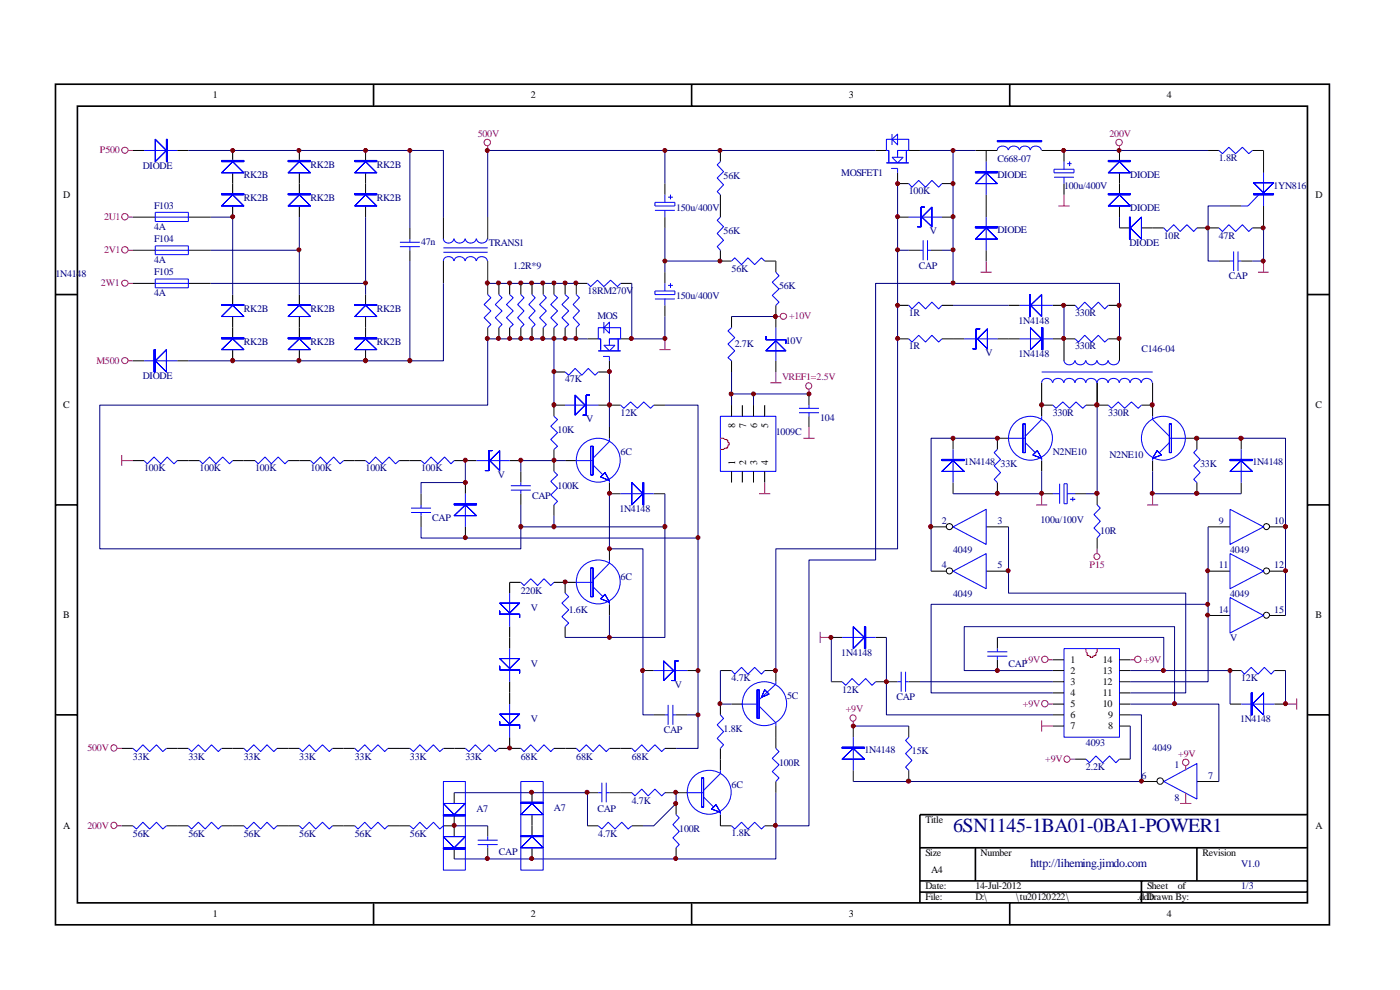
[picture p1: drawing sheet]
<svg xmlns="http://www.w3.org/2000/svg" width="297mm" height="210mm" viewBox="0 0 297 210" stroke-linecap="round" stroke-linejoin="round" font-family="sans-serif">
<g fill="none" stroke="#000" stroke-width=".35">
<path d="M11.8 17.9h270.2v178.3h-270.2zM79.2 17.9v4.6M146.7 17.9v4.6M214.2 17.9v4.6M16.4 22.5h261v169h-261zM11.8 62.5h4.6M277.5 62.5h4.6M11.8 107.1h4.6M277.5 107.1h4.6M11.8 151.6h4.6M277.5 151.6h4.6M195.2 179.8h82.3"/>
<path d="M206.9 179.8v7.1M253.9 179.8v7.1M277.5 172.8h-82.3v18.8M79.2 191.6v4.7M146.7 191.6v4.7M195.2 186.9h82.3M195.2 189.2h82.3M214.2 191.6v4.7M242.1 186.9v4.7"/>
</g>
<g fill="none" stroke="#000" stroke-width=".21">
<path d="M28.2 31.9h2.4M37.6 31.9h2.4M49.4 31.9v2.4M49.4 36.7v4.6M63.5 31.9v2.4M63.5 36.7v4.6M77.6 31.9v2.4M77.6 36.7v4.6M141.1 38.9v2.4M152.8 31.9v2.4M185.8 31.9h2.2M190.4 36.7v2.2h2.4"/>
<path d="M192.8 31.9h2.4M199.8 38.9h2.4M206.9 31.9h4.7M209.2 31.9v2.4M221 31.9h4.7v2.4M225.7 38.9v2.4M237.5 31.9v2.4M237.5 36.7v4.6M256.3 31.9h2.3M265.7 31.9h2.4v4.8M28.2 46.1h4.7M28.2 53.1h4.7"/>
<path d="M40 46.1h4.7M40 53.1h4.7M49.4 43.7v2.4M63.5 43.7v2.4M77.6 43.7v2.4M87 48.3v2.4M87 53.1v2.3M94.1 46.1v4.6M94.1 55.4v4.7M103.5 46.1v4.6M103.5 55.4v7.1M141.1 46.1v2.2"/>
<path d="M141.1 57.7v2.4M152.8 41.3v4.8M152.8 53.1v2.3h2.4M162.2 55.4h2.4v2.3M190.4 46.1h2.4M192.8 53.1h2.4M197.5 53.1h2.3M199.8 46.1h2.4M209.2 41.3v4.8M209.2 53.1v2.3M237.5 48.3h2.3M237.5 43.7v2.4"/>
<path d="M242.1 48.3h4.8M253.9 48.3h4.7M258.6 55.4h2.3M260.9 43.7h2.4M263.3 55.4h2.4M268.1 43.7v4.6h-2.4M28.2 60.1h4.7M28.2 76.5h2.4M37.6 76.5h2.4M40 60.1h4.7M49.4 62.5v2.3M49.4 67.1v4.8"/>
<path d="M49.4 74.2v2.3M63.5 62.5v2.3M63.5 67.1v4.8M63.5 74.2v2.3M77.6 62.5v2.3M77.6 67.1v4.8M77.6 74.2v2.3M103.5 69.5v2.4M105.8 60.1v2.4M105.8 69.5v2.4M108.1 60.1v2.4M108.1 69.5v2.4"/>
<path d="M110.5 60.1v2.4M110.5 69.5v2.4M112.9 60.1v2.4M112.9 69.5v2.4M115.2 60.1v2.4M115.2 69.5v2.4M117.5 60.1v2.4M117.5 69.5v2.4M117.5 78.9h2.4M119.9 60.1v2.4M119.9 69.5v2.4M122.3 69.5v2.4"/>
<path d="M124.6 60.1h-2.3v2.4M124.6 71.9h2.3M129.3 76.5v2.4h-2.4M131.7 60.1h2.3M131.7 71.9h2.3M141.1 64.8v2.3M155.2 67.1v2.4M155.2 76.5v2.4M164.6 64.8v4.7M164.6 76.5v2.4M190.4 71.9h2.4M190.4 64.8h2.4"/>
<path d="M199.8 71.9h4.8M199.8 64.8h2.4M211.6 71.9h4.7M214 64.8h2.3M223.4 71.9h4.7M223.4 64.8h4.7M225.7 71.9v4.6M235.1 71.9h2.4v4.6M235.1 64.8h2.4M28.2 97.7h2.4M37.6 97.7h4.7M49.4 97.7h4.7"/>
<path d="M61.1 97.7h4.8M72.9 97.7h4.7M84.7 97.7h4.6M96.4 97.7h4.7M108.1 97.7h2.4M110.5 100v2.4M117.5 95.3v4.7M119.9 85.9h-2.4v2.4M119.9 97.7h2.4M126.9 85.9h4.8M129.3 90.6v2.4M138.7 85.9h2.4"/>
<path d="M155.2 85.9v2.4M155.2 100v2.4M157.5 85.9v2.4M157.5 100v2.4M159.9 85.9v2.4M159.9 100v2.4M162.2 85.9v2.4M162.2 100v2.4M171.6 83.6v2.3M171.6 88.3v2.3M202.2 93v2.3M214 93h-2.4v2.3"/>
<path d="M221 85.9h2.4M221 81.2v7.1M221 97.7v2.3M230.4 85.9h4.7M232.7 81.2v4.7M242.1 85.9h2.4M244.5 81.2v7.1M244.5 97.7v2.3M251.5 93h2.4v2.3M263.3 93v2.3M89.3 104.7v2.4M89.3 109.4v2.4"/>
<path d="M98.7 102.4v2.3M98.7 111.8v2.3M110.5 104.7v2.4M117.5 107.1v2.3M129.3 102.4v2.3h2.4M129.3 116.4v2.4M138.7 104.7h2.4M197.5 111.8h3.2M202.2 102.4v2.3M209.2 111.8h4.8M211.6 102.4v2.3M221 104.7h2.4"/>
<path d="M228.1 104.7h2.3M232.7 104.7v2.4M232.7 114.1v2.3M253.9 102.4v2.3M256.3 111.8h4.6M263.3 102.4v2.3M269.4 111.8h3.3M108.1 132.9v4.7M110.5 123.5h-2.4v2.3M117.5 123.5h4.8M119.9 123.5v2.3M119.9 132.9v2.3"/>
<path d="M129.3 128.2v2.4M176.4 135.2h2.2M185.8 135.2h2.2M197.5 121.2h3.2M209.2 121.2h4.8M211.6 135.2v2.4M211.6 140v2.2M223.4 140h2.3M237.5 140h2.3M256.3 121.2h4.6M256.3 130.6h4.6M269.4 121.2h3.3"/>
<path d="M269.4 130.6h3.3M25.8 158.7h2.4M35.3 158.7h4.7M47 158.7h4.7M58.8 158.7h4.7M70.5 158.7h4.8M82.3 158.7h4.7M94.1 158.7h4.6M105.8 158.7h4.7M108.1 144.6v4.8M108.1 156.4v2.3M117.5 158.7h4.8"/>
<path d="M129.3 158.7h4.7M136.4 142.2h2.3M138.7 151.6h2.4M141.1 158.7h2.3M143.4 151.6h2.4M145.8 142.2h2.3M152.8 149.4v2.2M152.8 158.7v4.7M152.8 142.2h2.4M155.2 149.4h2.3M162.2 142.2h2.4v2.4M164.6 154v4.7"/>
<path d="M176.4 144.6h2.2M181 154v2.4M185.8 144.6h4.6M192.8 144.6h2.4M192.8 154v2.4M223.4 142.2h2.3M223.4 151.6h2.3M223.4 144.6h2.3M223.4 147h2.3M223.4 149.4h2.3M223.4 154h2.3M237.5 142.2h2.3"/>
<path d="M237.5 151.6h2.3M237.5 144.6h2.3M237.5 147h2.3M237.5 149.4h2.3M237.5 154h2.3M260.9 142.2h2.4M260.9 149.4h2.4M270.3 142.2h2.4M270.3 149.4h2.4M25.8 175.2h2.4M35.3 175.2h4.7M47 175.2h4.7"/>
<path d="M58.8 175.2h4.7M70.5 175.2h4.8M82.3 175.2h4.7M94.1 175.2h2.3M96.4 168.1v2.3M96.4 172.8v4.7M96.4 179.8v2.4M103.5 175.2v2.3M103.5 179.8v2.4M112.9 168.1v2.3M112.9 172.8v4.7M112.9 179.8v2.4"/>
<path d="M124.6 168.1h2.3M124.6 175.2h2.3M129.3 168.1h4.7M134 175.2h2.4M141.1 168.1h4.7M143.4 170.4v2.4M143.4 179.8v2.4M152.8 172.8v2.4h2.4M162.2 175.2h2.4M164.6 165.8v2.3M181 163.4v2.4M192.8 163.4v2.4"/>
<path d="M228.1 161h2.3M237.5 161h2.3M242.1 165.8h3.3M253.9 165.8h4.7"/>
<circle cx="201.4" cy="111.7" r=".66"/>
<circle cx="268.7" cy="111.7" r=".64"/>
<circle cx="201.4" cy="121.1" r=".66"/>
<circle cx="268.7" cy="130.5" r=".64"/>
<circle cx="268.7" cy="121.1" r=".64"/>
<circle cx="246.1" cy="165.7" r=".68"/>
</g>
<g fill="none" stroke="#00f" stroke-width=".21">
<path d="M30.6 31.9h7M152.8 34.3l-.7 .7 1.4 1.4-1.4 1.4 1.4 1.4-1.4 1.4 .7 .7M188 34.5h4.8M189.1 35.7h1.3v1M189.2 29.5l1.2-1.1v2.3zM189.2 33.4h2.4l-1.2 1.1zM189.2 28.4v2.3M190.4 33.4v-1.5h2.4v-2.4h-4.8v2.4h.6v2.6M192.3 31.9v2.6M192.8 38.9l.7 .8 1.4-1.4 1.4 1.4 1.4-1.4 1.4 1.4 .7-.8M209.2 34.3v7M211.6 31.8a1.19 1.19 0 0 1 1.1-.8 1.19 1.19 0 0 1 1.2 .8"/>
<path d="M214 31.8a1.19 1.19 0 0 1 1.1-.8 1.19 1.19 0 0 1 1.1 .8M216.3 31.8a1.14 1.14 0 0 1 1.1-.8 1.14 1.14 0 0 1 1.1 .8M218.6 31.8a1.19 1.19 0 0 1 1.2-.8 1.19 1.19 0 0 1 1.1 .8M223.6 35.9h4.2v.8h-4.2zM223.6 37.6h4.2M225.7 34.3v1.6M225.7 37.6v1.3M226.4 34.7h.9M226.9 34.3v.9M258.6 31.9l.7 .7 1.4-1.4 1.4 1.4 1.5-1.4 1.3 1.4 .8-.7M268.1 36.7v7M32.9 45h7.1v2h-7.1z"/>
<path d="M32.9 52.2h7.1v1.8h-7.1zM32.9 59.2h7.1v1.8h-7.1zM32.9 46.1h7.1M32.9 53.1h7.1M84.8 51.4h4.3M84.8 52.3h4.3M87 50.7v.7M87 52.3v.8M94.1 55.4a1.12 1.12 0 0 1 1.1-1 1.12 1.12 0 0 1 1.1 1M94.1 50.6a1.11 1.11 0 0 0 1.1 1 1.11 1.11 0 0 0 1.1-1M94.1 52.6h9.4M94.1 53.5h9.4"/>
<path d="M96.4 55.4a1.17 1.17 0 0 1 1.1-1 1.17 1.17 0 0 1 1.1 1M96.4 50.6a1.17 1.17 0 0 0 1.1 1 1.17 1.17 0 0 0 1.1-1M98.7 55.4a1.17 1.17 0 0 1 1.2-1 1.17 1.17 0 0 1 1.1 1M98.7 50.6a1.17 1.17 0 0 0 1.2 1 1.17 1.17 0 0 0 1.1-1M101.1 55.4a1.17 1.17 0 0 1 1.1-1 1.17 1.17 0 0 1 1.2 1M101.1 50.6a1.17 1.17 0 0 0 1.1 1 1.17 1.17 0 0 0 1.2-1M138.9 42.9h4.3v.8h-4.3zM138.9 44.6h4.3M141.1 41.3v1.6M141.1 44.6v1.5M141.7 41.8h1M142.2 41.3v.9"/>
<path d="M152.8 46.1l-.7 .6 1.4 1.4-1.4 1.4 1.4 1.5-1.4 1.3 .7 .8M155.2 55.4l.7-.7 1.4 1.4 1.4-1.4 1.4 1.4 1.4-1.4 .7 .7M164.6 57.7l.7 .8-1.5 1.4 1.5 1.4-1.5 1.4 1.5 1.4-.7 .7M192.8 46.1h7M195.2 53.1h.6M195.8 51v4.2M196.8 53.1h.7M196.8 51v4.2M209.2 46.1v7M246.9 48.3l.7 .8 1.4-1.4 1.4 1.4 1.4-1.4 1.4 1.4 .7-.8M258.6 48.3l.7 .8 1.4-1.4 1.4 1.4 1.5-1.4 1.3 1.4 .8-.8M260.9 55.4h.8"/>
<path d="M261.7 53.3v4.2M262.6 55.4h.7M262.6 53.3v4.2M267 41.3l-2.2 2.4h-1.5M30.6 76.5h7M32.9 60.1h7.1M103.5 62.5l.6 .7-1.4 1.4 1.4 1.4-1.4 1.4 1.4 1.4-.6 .7M105.8 62.5l.7 .7-1.4 1.4 1.4 1.4-1.4 1.4 1.4 1.4-.7 .7M108.1 62.5l.8 .7-1.5 1.4 1.5 1.4-1.5 1.4 1.5 1.4-.8 .7M110.5 62.5l.7 .7-1.4 1.4 1.4 1.4-1.4 1.4 1.4 1.4-.7 .7M112.9 62.5l.6 .7-1.3 1.4 1.3 1.4-1.3 1.4 1.3 1.4-.6 .7M115.2 62.5l.7 .7-1.4 1.4 1.4 1.4-1.4 1.4 1.4 1.4-.7 .7"/>
<path d="M117.5 62.5l.8 .7-1.5 1.4 1.5 1.4-1.5 1.4 1.5 1.4-.8 .7M119.9 62.5l.7 .7-1.4 1.4 1.4 1.4-1.4 1.4 1.4 1.4-.7 .7M119.9 78.9l.7 .7 1.4-1.5 1.4 1.5 1.4-1.5 1.4 1.5 .7-.7M122.3 62.5l.6 .7-1.3 1.4 1.3 1.4-1.3 1.4 1.3 1.4-.6 .7M124.6 60.1l.7 .7 1.4-1.4 1.4 1.4 1.4-1.4 1.5 1.4 .7-.7M126.9 74.4h4.8M127.9 75.6h1.4v.9M128.1 73.2h2.4l-1.2 1.2zM128.1 68.3v2.4M129.3 73.2v-1.3h2.4v-2.4h-4.8v2.4h.5v2.5M129.3 68.3v2.4l-1.2-1.2zM131.1 71.9v2.5"/>
<path d="M138.9 61.7h4.3v.8h-4.3zM138.9 63.4h4.3M141.1 60.1v1.6M141.1 63.4v1.4M141.7 60.5h1M142.2 60.1v.9M155.2 69.5l-.8 .7 1.5 1.4-1.5 1.4 1.5 1.4-1.5 1.5 .8 .6M164.6 69.5v7M192.8 71.9l.7 .7 1.4-1.5 1.4 1.5 1.4-1.5 1.4 1.5 .7-.7M192.8 64.8l.7 .7 1.4-1.4 1.4 1.4 1.4-1.4 1.4 1.4 .7-.7M204.6 71.9h7M216.3 71.9h7.1"/>
<path d="M216.3 64.8h7.1M221 78.9h23.5M225.7 76.5a1.17 1.17 0 0 0 1.2 .9 1.17 1.17 0 0 0 1.1-.9M228.1 76.5a1.11 1.11 0 0 0 1.1 .9 1.11 1.11 0 0 0 1.1-.9M228.1 71.9l.7 .7 1.3-1.5 1.5 1.5 1.4-1.5 1.4 1.5 .7-.7M228.1 64.8l.7 .7 1.3-1.4 1.5 1.4 1.4-1.4 1.4 1.4 .7-.7M230.4 76.5a1.17 1.17 0 0 0 1.1 .9 1.17 1.17 0 0 0 1.2-.9M232.7 76.5a1.17 1.17 0 0 0 1.2 .9 1.17 1.17 0 0 0 1.1-.9M235.1 76.5a1.17 1.17 0 0 0 1.2 .9 1.17 1.17 0 0 0 1.1-.9M30.6 97.7l.6 .7 1.5-1.5 1.4 1.5 1.4-1.5 1.4 1.5 .7-.7M42.3 97.7l.7 .7 1.4-1.5 1.4 1.5 1.4-1.5 1.5 1.5 .7-.7M54.1 97.7l.7 .7 1.4-1.5 1.4 1.5 1.4-1.5 1.5 1.5 .6-.7"/>
<path d="M65.9 97.7l.6 .7 1.5-1.5 1.3 1.5 1.5-1.5 1.3 1.5 .8-.7M77.6 97.7l.7 .7 1.4-1.5 1.4 1.5 1.4-1.5 1.4 1.5 .8-.7M89.3 97.7l.8 .7 1.3-1.5 1.5 1.5 1.4-1.5 1.4 1.5 .7-.7M101.1 97.7h7M117.5 100l.8 .8-1.5 1.3 1.5 1.4-1.5 1.5 1.5 1.3-.8 .8M117.5 88.3l.8 .7-1.5 1.4 1.5 1.4-1.5 1.4 1.5 1.5-.8 .6M119.9 85.9h7M122.3 97.7h3.5M125.8 98.6l2.1 2.2M129.3 93v.6l-3.5 3.6M131.7 85.9l.6 .7 1.5-1.3 1.4 1.3 1.4-1.3 1.4 1.3 .7-.7M152.8 88.3h11.8v11.7h-11.8z"/>
<path d="M169.5 86.6h4.2M169.5 87.5h4.2M171.6 85.9v.7M171.6 87.5v.8M202.2 95.3v7.1M211.6 95.3l-.7 .7 1.4 1.5-1.4 1.3 1.4 1.4-1.4 1.5 .7 .7M214 93h3.5M217.5 93.9l2.1 2.1M221 81.2a1.17 1.17 0 0 1 1.1-.9 1.17 1.17 0 0 1 1.2 .9M221 88.3v.7l-3.5 3.5M221 97.2v.5M223.4 81.2a1.17 1.17 0 0 1 1.1-.9 1.17 1.17 0 0 1 1.1 .9"/>
<path d="M223.4 85.9l.6 .7 1.5-1.3 1.4 1.3 1.4-1.3 1.4 1.3 .7-.7M225.7 81.2a1.17 1.17 0 0 1 1.2-.9 1.17 1.17 0 0 1 1.1 .9M228.1 81.2a1.12 1.12 0 0 1 1.1-.9 1.12 1.12 0 0 1 1.1 .9M230.4 81.2a1.17 1.17 0 0 1 1.1-.9 1.17 1.17 0 0 1 1.2 .9M232.7 81.2a1.17 1.17 0 0 1 1.2-.9 1.17 1.17 0 0 1 1.1 .9M235.1 81.2a1.17 1.17 0 0 1 1.2-.9 1.17 1.17 0 0 1 1.1 .9M235.1 85.9l.7 .7 1.4-1.3 1.4 1.3 1.4-1.3 1.5 1.3 .6-.7M237.5 81.2a1.12 1.12 0 0 1 1.1-.9 1.12 1.12 0 0 1 1.1 .9M239.8 81.2a1.17 1.17 0 0 1 1.1-.9 1.17 1.17 0 0 1 1.2 .9M242.1 81.2a1.17 1.17 0 0 1 1.2-.9 1.17 1.17 0 0 1 1.1 .9M244.5 88.3v.7l3.6 3.5M244.5 97.2v.5"/>
<path d="M248.1 93h3.4M248.1 93.9l-2.1 2.1M253.9 95.3l-.7 .7 1.4 1.5-1.4 1.3 1.4 1.4-1.4 1.5 .7 .7M263.3 95.3v7.1M87.2 107.8h4.2M87.2 108.7h4.2M89.3 107.1v.7M89.3 108.7v.7M98.7 104.7v7.1M108.4 103h4.2M108.4 104h4.2M110.5 102.4v.6"/>
<path d="M110.5 104v.7M129.3 118.8v.7l-3.5 3.5M129.3 101.9v.5M131.7 104.7h7M202.2 111.8l7-3.8v7.5zM223.4 104.7h1.4M224.8 102.6v4.2M225.7 102.6h.7v4.2h-.7zM226.4 104.7h1.7M227.1 105.9h1M227.6 105.4v.9M232.7 107.1l.7 .7-1.3 1.3 1.3 1.5-1.3 1.4 1.3 1.4-.7 .7"/>
<path d="M260.9 108l7.2 3.8-7.2 3.7zM260.9 117.4l7.2 3.8-7.2 3.7zM108.1 125.8v7.1M108.1 137.6v7M110.5 123.5l.7 .7 1.4-1.4 1.4 1.4 1.4-1.4 1.4 1.4 .7-.7M119.9 125.8l.7 .8-1.4 1.3 1.4 1.5-1.4 1.4 1.4 1.4-.7 .7M122.3 123.5h3.5M125.8 124.5l2.1 2.1M129.3 127.8v.4M178.6 135.2h7.2M202.2 121.2l7-3.8v7.5zM209.5 139.2h4.2"/>
<path d="M209.5 138.3h4.2M211.6 137.6v.7M211.6 139.2v.8M225.7 137.6h11.8v18.8h-11.8zM260.9 126.7l7.2 3.9-7.2 3.7zM28.2 158.7l.8 .7 1.3-1.4 1.4 1.4 1.5-1.4 1.3 1.4 .8-.7M40 158.7l.6 .7 1.5-1.4 1.4 1.4 1.4-1.4 1.4 1.4 .7-.7M51.7 158.7l.7 .7 1.4-1.4 1.5 1.4 1.3-1.4 1.5 1.4 .7-.7M63.5 158.7l.7 .7 1.4-1.4 1.4 1.4 1.4-1.4 1.4 1.4 .7-.7M75.3 158.7l.6 .7 1.5-1.4 1.3 1.4 1.5-1.4 1.4 1.4 .7-.7M87 158.7l.7 .7 1.4-1.4 1.4 1.4 1.4-1.4 1.4 1.4 .8-.7M98.7 158.7l.8 .7 1.3-1.4 1.5 1.4 1.4-1.4 1.4 1.4 .7-.7"/>
<path d="M108.1 149.4v7M110.5 158.7l.7 .7 1.4-1.4 1.4 1.4 1.4-1.4 1.4 1.4 .7-.7M122.3 158.7l.6 .7 1.5-1.4 1.4 1.4 1.4-1.4 1.4 1.4 .7-.7M134 158.7l.7 .7 1.4-1.4 1.4 1.4 1.4-1.4 1.5 1.4 .7-.7M138.7 142.2h7.1M141.1 151.6h.6M141.7 149.5v4.3M142.7 151.6h.7M142.7 149.5v4.3M152.8 151.6l.7 .8-1.4 1.4 1.4 1.4-1.4 1.4 1.4 1.4-.7 .7M155.2 142.2l.7 .8 1.4-1.4 1.4 1.4 1.4-1.4 1.4 1.4 .7-.8M157.3 149.4h3.3"/>
<path d="M161 149.8l3.6 3.5v.7M164.6 144.6v.5l-3.6 3.3M164.6 158.7l.7 .7-1.5 1.5 1.5 1.3-1.5 1.5 1.5 1.3-.7 .8M178.6 144.6l.8 .8 1.4-1.5 1.4 1.5 1.4-1.5 1.4 1.5 .8-.8M181 156.4v7M190.4 144.6h.8M191.2 142.5v4.2M192.1 144.6h.7M192.1 142.5v4.2M192.8 156.4l-.7 .7 1.4 1.4-1.4 1.4 1.4 1.4-1.4 1.4 .7 .7M263.3 142.2l.7 .8 1.4-1.4 1.5 1.4 1.3-1.4 1.5 1.4 .6-.8M263.3 149.4h7"/>
<path d="M28.2 175.2l.8 .7 1.3-1.5 1.4 1.5 1.5-1.5 1.3 1.5 .8-.7M40 175.2l.6 .7 1.5-1.5 1.4 1.5 1.4-1.5 1.4 1.5 .7-.7M51.7 175.2l.7 .7 1.4-1.5 1.5 1.5 1.3-1.5 1.5 1.5 .7-.7M63.5 175.2l.7 .7 1.4-1.5 1.4 1.5 1.4-1.5 1.4 1.5 .7-.7M75.3 175.2l.6 .7 1.5-1.5 1.3 1.5 1.5-1.5 1.4 1.5 .7-.7M87 175.2l.7 .7 1.4-1.5 1.4 1.5 1.4-1.5 1.4 1.5 .8-.7M94.1 165.8h4.6v18.8h-4.6zM101.3 178.2h4.3M101.3 179.2h4.3M103.5 177.5v.7M103.5 179.2v.6M110.5 165.8h4.7v18.8h-4.7z"/>
<path d="M126.9 175.2l.8 .7 1.3-1.5 1.5 1.5 1.4-1.5 1.4 1.5 .7-.7M126.9 168.1h.8M127.7 166v4.2M128.6 168.1h.7M128.6 166v4.2M134 168.1l.7 .7 1.4-1.4 1.4 1.4 1.4-1.4 1.5 1.4 .7-.7M143.4 172.8l.7 .7-1.4 1.4 1.4 1.5-1.4 1.3 1.4 1.5-.7 .6M145.8 168.1h3.5M149.3 169.1l2.1 2.1M152.8 163.4v.7l-3.5 3.5M152.8 172.3v.5M155.2 175.2l.7 .7 1.4-1.5 1.4 1.5 1.4-1.5 1.4 1.5 .7-.7"/>
<path d="M230.4 161l.7 .8 1.4-1.4 1.4 1.4 1.5-1.4 1.3 1.4 .8-.8M246.9 165.8l7-3.8v7.5z"/>
<circle cx="126.9" cy="97.6" r="4.7"/>
<circle cx="218.6" cy="93" r="4.7"/>
<circle cx="246.8" cy="93" r="4.7"/>
<circle cx="126.9" cy="123.4" r="4.7"/>
<circle cx="162.2" cy="149.3" r="4.7"/>
<circle cx="150.4" cy="168.1" r="4.7"/>
</g>
<path d="M47 34v.3h4.7v-.3zM47 34v.3h4.7v-.3z" fill="#00f" stroke="#00f" stroke-width=".21"/>
<g fill="#00f" stroke="#00f" stroke-width=".21">
<path d="M47 36.7l2.4-2.4 2.3 2.4zM47 36.7l2.4-2.4 2.3 2.4z" fill-rule="evenodd"/>
<path d="M47 41.1v.2h4.7v-.2zM47 41.1v.2h4.7v-.2z" fill-rule="evenodd"/>
<path d="M47 43.7l2.4-2.4 2.3 2.4zM47 43.7l2.4-2.4 2.3 2.4z" fill-rule="evenodd"/>
<path d="M47 64.6v.2h4.7v-.2zM47 64.6v.2h4.7v-.2z" fill-rule="evenodd"/>
<path d="M47 67.1l2.4-2.3 2.3 2.3zM47 67.1l2.4-2.3 2.3 2.3z" fill-rule="evenodd"/>
<path d="M47 71.6v.3h4.7v-.3zM47 71.6v.3h4.7v-.3z" fill-rule="evenodd"/>
<path d="M47 74.2l2.4-2.3 2.3 2.3zM47 74.2l2.4-2.3 2.3 2.3z" fill-rule="evenodd"/>
<path d="M61.1 34v.3h4.8v-.3zM61.1 34v.3h4.8v-.3z" fill-rule="evenodd"/>
<path d="M61.1 36.7l2.4-2.4 2.4 2.4zM61.1 36.7l2.4-2.4 2.4 2.4z" fill-rule="evenodd"/>
<path d="M61.1 41.1v.2h4.8v-.2zM61.1 41.1v.2h4.8v-.2z" fill-rule="evenodd"/>
<path d="M61.1 43.7l2.4-2.4 2.4 2.4zM61.1 43.7l2.4-2.4 2.4 2.4z" fill-rule="evenodd"/>
<path d="M61.1 64.6v.2h4.8v-.2zM61.1 64.6v.2h4.8v-.2z" fill-rule="evenodd"/>
<path d="M61.1 67.1l2.4-2.3 2.4 2.3zM61.1 67.1l2.4-2.3 2.4 2.3z" fill-rule="evenodd"/>
<path d="M61.1 71.6v.3h4.8v-.3zM61.1 71.6v.3h4.8v-.3z" fill-rule="evenodd"/>
<path d="M61.1 74.2l2.4-2.3 2.4 2.3zM61.1 74.2l2.4-2.3 2.4 2.3z" fill-rule="evenodd"/>
<path d="M75.3 34v.3h4.6v-.3zM75.3 34v.3h4.6v-.3z" fill-rule="evenodd"/>
<path d="M77.6 34.3l2.3 2.4h-4.6zM77.6 34.3l2.3 2.4h-4.6z" fill-rule="evenodd"/>
<path d="M75.3 41.1v.2h4.6v-.2zM75.3 41.1v.2h4.6v-.2z" fill-rule="evenodd"/>
<path d="M77.6 41.3l2.3 2.4h-4.6zM77.6 41.3l2.3 2.4h-4.6z" fill-rule="evenodd"/>
<path d="M75.3 64.6v.2h4.6v-.2zM75.3 64.6v.2h4.6v-.2z" fill-rule="evenodd"/>
<path d="M77.6 64.8l2.3 2.3h-4.6zM77.6 64.8l2.3 2.3h-4.6z" fill-rule="evenodd"/>
<path d="M75.3 71.6v.3h4.6v-.3zM75.3 71.6v.3h4.6v-.3z" fill-rule="evenodd"/>
<path d="M75.3 74.2l2.3-2.3 2.3 2.3zM75.3 74.2l2.3-2.3 2.3 2.3z" fill-rule="evenodd"/>
<path d="M162.5 71.4v.7h4.2v.7v-.7h-4.2zM162.5 71.4v.7h4.2v.7v-.7h-4.2z" fill-rule="evenodd"/>
<path d="M162.5 74.4l2.1-2.1 2.1 2.1zM162.5 74.4l2.1-2.1 2.1 2.1z" fill-rule="evenodd"/>
<path d="M211.6 29.8h9.4v.3h-9.4zM211.6 29.8h9.4v.3h-9.4z" fill-rule="evenodd"/>
<path d="M265.9 41.1h4.3v.2h-4.3zM265.9 41.1h4.3v.2h-4.3z" fill-rule="evenodd"/>
<path d="M265.9 38.8h4.3l-2.1 2.1zM265.9 38.8h4.3l-2.1 2.1z" fill-rule="evenodd"/>
<path d="M239.6 46.1v4.6h.2v-4.6zM239.6 46.1v4.6h.2v-4.6z" fill-rule="evenodd"/>
<path d="M239.8 48.3l2.3-2.2v4.6zM239.8 48.3l2.3-2.2v4.6z" fill-rule="evenodd"/>
<path d="M235.1 34v.3h4.7v-.3zM235.1 34v.3h4.7v-.3z" fill-rule="evenodd"/>
<path d="M235.1 36.7l2.4-2.4 2.3 2.4zM235.1 36.7l2.4-2.4 2.3 2.4z" fill-rule="evenodd"/>
<path d="M235.1 41.1v.2h4.7v-.2zM235.1 41.1v.2h4.7v-.2z" fill-rule="evenodd"/>
<path d="M235.1 43.7l2.4-2.4 2.3 2.4zM235.1 43.7l2.4-2.4 2.3 2.4z" fill-rule="evenodd"/>
<path d="M125.3 94.7v6.1h.5v-6.1zM125.3 94.7v6.1h.5v-6.1z" fill-rule="evenodd"/>
<path d="M128.4 100.2l-1 1 1.9 .7zM128.4 100.2l-1 1 1.9 .7z" fill-rule="evenodd"/>
<path d="M124.4 83.8v4.3h-.7h.7v-4.3h.7zM124.4 83.8v4.3h-.7h.7v-4.3h.7z" fill-rule="evenodd"/>
<path d="M122 83.8l2.1 2.1-2.1 2.2zM122 83.8l2.1 2.1-2.1 2.2z" fill-rule="evenodd"/>
<path d="M103.7 95.6h.7h-.7v4.2h-.7h.7zM103.7 95.6h.7h-.7v4.2h-.7h.7z" fill-rule="evenodd"/>
<path d="M103.9 97.7l2.1-2.1v4.2zM103.9 97.7l2.1-2.1v4.2z" fill-rule="evenodd"/>
<path d="M35.3 29.5v4.8h.2v-4.8zM35.3 29.5v4.8h.2v-4.8z" fill-rule="evenodd"/>
<path d="M32.9 29.5l2.4 2.4-2.4 2.4zM32.9 29.5l2.4 2.4-2.4 2.4z" fill-rule="evenodd"/>
<path d="M32.7 74.2v4.7h.2v-4.7zM32.7 74.2v4.7h.2v-4.7z" fill-rule="evenodd"/>
<path d="M32.9 76.5l2.4-2.3v4.7zM32.9 76.5l2.4-2.3v4.7z" fill-rule="evenodd"/>
<path d="M136.4 102.4v4.7h.2v-4.7zM136.4 102.4v4.7h.2v-4.7z" fill-rule="evenodd"/>
<path d="M134 102.4l2.4 2.3-2.4 2.4zM134 102.4l2.4 2.3-2.4 2.4z" fill-rule="evenodd"/>
<path d="M125.3 120.5v6.1h.5v-6.1zM125.3 120.5v6.1h.5v-6.1z" fill-rule="evenodd"/>
<path d="M127.4 127l1.9 .8-.9-1.7zM127.4 127l1.9 .8-.9-1.7z" fill-rule="evenodd"/>
<path d="M106 129.6v.7h4.2v.7v-.7h-4.2zM106 129.6v.7h4.2v.7v-.7h-4.2z" fill-rule="evenodd"/>
<path d="M106 127.9h4.2l-2.1 2.1zM106 127.9h4.2l-2.1 2.1z" fill-rule="evenodd"/>
<path d="M106 141.3v.8h4.2v.6v-.6h-4.2zM106 141.3v.8h4.2v.6v-.6h-4.2z" fill-rule="evenodd"/>
<path d="M106 139.7h4.2l-2.1 2.1zM106 139.7h4.2l-2.1 2.1z" fill-rule="evenodd"/>
<path d="M106 153.1v.7h4.2v.7v-.7h-4.2zM106 153.1v.7h4.2v.7v-.7h-4.2z" fill-rule="evenodd"/>
<path d="M106 151.5h4.2l-2.1 2.1zM106 151.5h4.2l-2.1 2.1z" fill-rule="evenodd"/>
<path d="M143.2 140.2v4.2h-.7h.7v-4.2h.6zM143.2 140.2v4.2h-.7h.7v-4.2h.6z" fill-rule="evenodd"/>
<path d="M140.8 140.2l2.1 2-2.1 2.2zM140.8 140.2l2.1 2-2.1 2.2z" fill-rule="evenodd"/>
<path d="M96.4 106.8v.3h4.7v-.3zM96.4 106.8v.3h4.7v-.3z" fill-rule="evenodd"/>
<path d="M96.4 109.4l2.3-2.3 2.4 2.3zM96.4 109.4l2.3-2.3 2.4 2.3z" fill-rule="evenodd"/>
<path d="M206.9 36.4v.3h4.7v-.3zM206.9 36.4v.3h4.7v-.3z" fill-rule="evenodd"/>
<path d="M209.2 36.7l2.4 2.2h-4.7zM209.2 36.7l2.4 2.2h-4.7z" fill-rule="evenodd"/>
<path d="M206.9 48.1v.2h4.7v-.2zM206.9 48.1v.2h4.7v-.2z" fill-rule="evenodd"/>
<path d="M209.2 48.3l2.4 2.4h-4.7zM209.2 48.3l2.4 2.4h-4.7z" fill-rule="evenodd"/>
<path d="M195.4 43.9h.7h-.7v4.2h-.8h.8zM195.4 43.9h.7h-.7v4.2h-.8h.8z" fill-rule="evenodd"/>
<path d="M197.7 43.9v4.2l-2.1-2zM197.7 43.9v4.2l-2.1-2z" fill-rule="evenodd"/>
<path d="M218.4 62.5v4.6h.2v-4.6zM218.4 62.5v4.6h.2v-4.6z" fill-rule="evenodd"/>
<path d="M218.6 64.8l2.4-2.3v4.6zM218.6 64.8l2.4-2.3v4.6z" fill-rule="evenodd"/>
<path d="M221 69.5v4.7h.2v-4.7zM221 69.5v4.7h.2v-4.7z" fill-rule="evenodd"/>
<path d="M218.6 69.5l2.4 2.4-2.4 2.3zM218.6 69.5l2.4 2.4-2.4 2.3z" fill-rule="evenodd"/>
<path d="M207.1 69.8h.8h-.8v4.2h-.7h.7zM207.1 69.8h.8h-.8v4.2h-.7h.7z" fill-rule="evenodd"/>
<path d="M209.5 69.8v4.2l-2.2-2.1zM209.5 69.8v4.2l-2.2-2.1z" fill-rule="evenodd"/>
<path d="M217 89.9v6.1h.5v-6.1zM217 89.9v6.1h.5v-6.1z" fill-rule="evenodd"/>
<path d="M220 95.6l-.9 .9 1.9 .7zM220 95.6l-.9 .9 1.9 .7z" fill-rule="evenodd"/>
<path d="M248.1 89.9v6.1h.4v-6.1zM248.1 89.9v6.1h.4v-6.1z" fill-rule="evenodd"/>
<path d="M245.4 95.6l1 .9-1.9 .7zM245.4 95.6l1 .9-1.9 .7z" fill-rule="evenodd"/>
<path d="M199.8 97.5v.2h4.8v-.2zM199.8 97.5v.2h4.8v-.2z" fill-rule="evenodd"/>
<path d="M199.8 100l2.4-2.3 2.4 2.3zM199.8 100l2.4-2.3 2.4 2.3z" fill-rule="evenodd"/>
<path d="M260.9 97.5v.2h4.8v-.2zM260.9 97.5v.2h4.8v-.2z" fill-rule="evenodd"/>
<path d="M260.9 100l2.4-2.3 2.4 2.3zM260.9 100l2.4-2.3 2.4 2.3z" fill-rule="evenodd"/>
<path d="M183.4 132.9v4.7h.2v-4.7zM183.4 132.9v4.7h.2v-4.7z" fill-rule="evenodd"/>
<path d="M181 132.9l2.4 2.3-2.4 2.4zM181 132.9l2.4 2.3-2.4 2.4z" fill-rule="evenodd"/>
<path d="M178.6 158.5v.2h4.8v-.2zM178.6 158.5v.2h4.8v-.2z" fill-rule="evenodd"/>
<path d="M178.6 161l2.4-2.3 2.4 2.3zM178.6 161l2.4-2.3 2.4 2.3z" fill-rule="evenodd"/>
<path d="M265.4 147v4.6h.3v-4.6zM265.4 147v4.6h.3v-4.6z" fill-rule="evenodd"/>
<path d="M268.1 147v4.6l-2.4-2.2zM268.1 147v4.6l-2.4-2.2z" fill-rule="evenodd"/>
<path d="M148.8 165v6.2h.5v-6.2zM148.8 165v6.2h.5v-6.2z" fill-rule="evenodd"/>
<path d="M151.9 170.7l-.9 .9 1.8 .7zM151.9 170.7l-.9 .9 1.8 .7z" fill-rule="evenodd"/>
<path d="M160.6 146.3v6.1h.4v-6.1zM160.6 146.3v6.1h.4v-6.1z" fill-rule="evenodd"/>
<path d="M162.2 146.3l1 .9-1.7 .7zM162.2 146.3l1 .9-1.7 .7z" fill-rule="evenodd"/>
<path d="M94.1 179.8v.3h4.6v-.3zM94.1 179.8v.3h4.6v-.3z" fill-rule="evenodd"/>
<path d="M94.1 177.5h4.6l-2.3 2.3zM94.1 177.5h4.6l-2.3 2.3z" fill-rule="evenodd"/>
<path d="M94.1 172.8v.3h4.6v-.3zM94.1 172.8v.3h4.6v-.3z" fill-rule="evenodd"/>
<path d="M94.1 170.4h4.6l-2.3 2.4zM94.1 170.4h4.6l-2.3 2.4z" fill-rule="evenodd"/>
<path d="M110.5 170.2v.2h4.7v-.2zM110.5 170.2v.2h4.7v-.2z" fill-rule="evenodd"/>
<path d="M110.5 172.8l2.4-2.4 2.3 2.4zM110.5 172.8l2.4-2.4 2.3 2.4z" fill-rule="evenodd"/>
<path d="M110.5 177.3v.2h4.7v-.2zM110.5 177.3v.2h4.7v-.2z" fill-rule="evenodd"/>
<path d="M110.5 179.8l2.4-2.3 2.3 2.3zM110.5 179.8l2.4-2.3 2.3 2.3z" fill-rule="evenodd"/>
</g>
<g fill="none" stroke="#a1006a" stroke-width=".21">
<path d="M27.3 31.9h.9M103.5 31v.9M237.5 31v.9M27.3 46.1h.9M27.3 53.1h.9M208 57.7h2.4M209.2 55.4v2.3M224.5 43.7h2.4M225.7 41.3v2.4M266.9 57.7h2.3M268.1 55.4v2.3M27.3 60.1h.9"/>
<path d="M27.3 76.5h.9M139.9 74.2h2.3M141.1 71.9v2.3M164.6 78.9v2.3M164.6 67.1h.9M25.8 96.5v2.3M25.8 97.7h2.4M163.4 81.2h2.4M170.4 93h2.4M171.6 82.6v1M171.6 90.6v2.4M161 104.7h2.4"/>
<path d="M162.2 102.4v2.3M219.8 107.1h2.4M221 104.7v2.4M232.7 116.4v1M243.3 107.1h2.4M244.5 104.7v2.4M174 134v2.4M174 135.2h2.4M222.4 140h1M239.8 140h.9M24.9 158.7h.9M181 153.1v.9"/>
<path d="M221 152.8v2.4M221 154h2.4M222.4 149.4h1M272.7 149.4h2.4M275.1 148.2v2.3M24.9 175.2h.9M227.1 161h1M250.4 170.4h2.3M251.5 162.5v.9M251.5 168.1v2.3"/>
<circle cx="26.5" cy="31.9" r=".66"/>
<circle cx="103.4" cy="30.2" r=".68"/>
<circle cx="237.4" cy="30.2" r=".68"/>
<circle cx="26.5" cy="46" r=".68"/>
<circle cx="26.5" cy="53" r=".68"/>
<circle cx="26.5" cy="60.1" r=".66"/>
<circle cx="26.5" cy="76.5" r=".66"/>
<circle cx="166.2" cy="67.1" r=".66"/>
<circle cx="171.6" cy="81.8" r=".66"/>
<circle cx="232.7" cy="118.1" r=".64"/>
<circle cx="221.7" cy="139.9" r=".68"/>
<circle cx="241.4" cy="139.9" r=".68"/>
<circle cx="24.1" cy="158.6" r=".66"/>
<circle cx="181" cy="152.3" r=".66"/>
<circle cx="221.7" cy="149.3" r=".68"/>
<circle cx="24.1" cy="175.1" r=".66"/>
<circle cx="226.3" cy="161" r=".66"/>
<circle cx="251.5" cy="161.7" r=".68"/>
</g>
<g fill="none" stroke="#000080" stroke-width=".21">
<path d="M40 31.9h54.1v14.2M87 31.9v16.4M141.1 31.9v7M185.8 31.9h-82.3v14.2M190.4 38.9v14.2h2.4M195.2 31.9h11.7M202.2 31.9v21.2h-2.4M225.7 31.9h30.6M44.7 46.1h4.7v16.4M44.7 53.1h18.8M63.5 46.1v16.4M77.6 46.1v16.4"/>
<path d="M87 55.4v21.1M141.1 48.3v9.4M141.1 55.4h11.7M190.4 53.1v63.3h-25.8v25.8M202.2 53.1v7h35.3v11.8M237.5 46.1v2.2M260.9 43.7h-4.6v11.7h2.3M268.1 48.3v7.1h-2.4M44.7 60.1h32.9M94.1 60.1v16.4h-54.1M103.5 60.1h18.8M117.5 71.9v14"/>
<path d="M124.6 71.9h-21.1v14h-82.3v30.5h89.3v-4.6M129.3 78.9v11.7M134 60.1v11.8h7.1v-4.8M155.2 78.9v7M155.2 67.1h9.4M202.2 60.1h-16.4v58.7h-14.2v56.4h-7M202.2 64.8h11.8M225.7 64.8v7.1M98.7 97.7v4.7h-9.4v2.3M119.9 97.7h-9.4v2.3M141.1 85.9h7v72.8h-4.7M155.2 83.6h16.4"/>
<path d="M159.9 83.6v2.3M211.6 93h-14.1v28.2M221 100v4.7h-18.8M232.7 85.9v18.8h-2.3M244.5 100v4.7h18.8M253.9 93h18.8v37.6M89.3 111.8v2.3h58.8M117.5 109.4v2.4M129.3 104.7v11.7h7.1v35.2h2.3M141.1 104.7v7.1h-30.6v-4.7M141.1 111.8v23.4h-21.2M214 111.8v14h37.5v21.2h-11.7"/>
<path d="M256.3 111.8v32.8h-16.5M129.3 130.6v4.6M176.4 135.2v9.4M188 135.2v16.4h35.4M211.6 135.2h35.3v7M256.3 128.2h-58.8v18.8h25.9M145.8 151.6h2.3M152.8 142.2v7.2h2.4M181 154h11.8M195.2 144.6h28.2M223.4 142.2h-18.8v-9.3h44.6v16.5h-9.4M239.8 142.2h21.1v7.2"/>
<path d="M239.8 151.6h2.3v14.2h-61.1M239.8 154v7M249.2 149.4h9.4v16.4M272.7 142.2v7.2M96.4 175.2h7.1M96.4 168.1h28.2v7.1M143.4 168.1v2.3l-4.7 4.8h-2.3M164.6 175.2v7h-68.2M164.6 168.1v7.1"/>
</g>
<g fill="#800000" stroke="#800000" stroke-width=".21">
<circle cx="49.4" cy="46" r=".42"/>
<circle cx="63.4" cy="31.9" r=".42"/>
<circle cx="63.4" cy="76.5" r=".45"/>
<circle cx="77.6" cy="31.9" r=".42"/>
<circle cx="77.5" cy="76.5" r=".45"/>
<circle cx="63.4" cy="53" r=".42"/>
<circle cx="77.6" cy="60" r=".42"/>
<circle cx="103.4" cy="60" r=".42"/>
<circle cx="122.2" cy="60" r=".42"/>
<circle cx="105.7" cy="60" r=".42"/>
<circle cx="105.7" cy="71.8" r=".42"/>
<circle cx="108.1" cy="60" r=".42"/>
<circle cx="108.1" cy="71.8" r=".42"/>
<circle cx="110.5" cy="60" r=".42"/>
<circle cx="110.5" cy="71.8" r=".42"/>
<circle cx="112.8" cy="60" r=".42"/>
<circle cx="112.8" cy="71.8" r=".42"/>
<circle cx="115.1" cy="60" r=".42"/>
<circle cx="115.1" cy="71.8" r=".42"/>
<circle cx="117.5" cy="60" r=".42"/>
<circle cx="119.9" cy="60" r=".42"/>
<circle cx="119.9" cy="71.8" r=".42"/>
<circle cx="122.2" cy="71.8" r=".42"/>
<circle cx="133.9" cy="71.8" r=".42"/>
<circle cx="152.7" cy="55.4" r=".42"/>
<circle cx="103.4" cy="31.9" r=".42"/>
<circle cx="86.9" cy="76.5" r=".45"/>
<circle cx="87" cy="31.9" r=".42"/>
<circle cx="141.1" cy="71.8" r=".42"/>
<circle cx="141.1" cy="55.4" r=".42"/>
<circle cx="141.1" cy="31.9" r=".42"/>
<circle cx="49.4" cy="31.9" r=".42"/>
<circle cx="49.3" cy="76.5" r=".45"/>
<circle cx="119.9" cy="123.4" r=".42"/>
<circle cx="129.3" cy="104.6" r=".42"/>
<circle cx="110.5" cy="97.6" r=".42"/>
<circle cx="117.5" cy="97.6" r=".42"/>
<circle cx="129.3" cy="78.8" r=".42"/>
<circle cx="117.5" cy="85.9" r=".45"/>
<circle cx="117.5" cy="71.8" r=".42"/>
<circle cx="117.5" cy="78.8" r=".42"/>
<circle cx="141" cy="111.7" r=".45"/>
<circle cx="129.3" cy="135.2" r=".42"/>
<circle cx="117.5" cy="111.7" r=".45"/>
<circle cx="108.1" cy="158.7" r=".42"/>
<circle cx="129.3" cy="85.9" r=".45"/>
<circle cx="148.1" cy="142.2" r=".42"/>
<circle cx="129.3" cy="116.4" r=".42"/>
<circle cx="136.3" cy="142.2" r=".42"/>
<circle cx="98.7" cy="97.6" r=".42"/>
<circle cx="98.7" cy="102.4" r=".42"/>
<circle cx="148.1" cy="114" r=".42"/>
<circle cx="98.7" cy="114" r=".42"/>
<circle cx="148.1" cy="151.6" r=".42"/>
<circle cx="103.4" cy="71.8" r=".42"/>
<circle cx="110.5" cy="111.7" r=".45"/>
<circle cx="155.1" cy="83.6" r=".42"/>
<circle cx="159.9" cy="83.6" r=".42"/>
<circle cx="225.6" cy="31.9" r=".42"/>
<circle cx="268" cy="48.3" r=".42"/>
<circle cx="237.4" cy="31.9" r=".42"/>
<circle cx="256.2" cy="48.3" r=".42"/>
<circle cx="268" cy="55.4" r=".42"/>
<circle cx="152.7" cy="31.9" r=".42"/>
<circle cx="202.2" cy="31.9" r=".42"/>
<circle cx="202.2" cy="38.9" r=".42"/>
<circle cx="202.2" cy="46" r=".42"/>
<circle cx="190.4" cy="38.9" r=".42"/>
<circle cx="190.4" cy="46" r=".42"/>
<circle cx="190.4" cy="53" r=".42"/>
<circle cx="190.4" cy="64.8" r=".42"/>
<circle cx="202.2" cy="53" r=".42"/>
<circle cx="237.4" cy="71.8" r=".42"/>
<circle cx="237.4" cy="64.8" r=".42"/>
<circle cx="244.4" cy="85.9" r=".45"/>
<circle cx="221" cy="85.9" r=".45"/>
<circle cx="253.9" cy="93" r=".45"/>
<circle cx="244.4" cy="104.6" r=".42"/>
<circle cx="253.9" cy="104.6" r=".45"/>
<circle cx="211.6" cy="104.6" r=".42"/>
<circle cx="211.6" cy="93" r=".42"/>
<circle cx="232.7" cy="104.6" r=".45"/>
<circle cx="232.7" cy="85.9" r=".48"/>
<circle cx="256.2" cy="121.1" r=".42"/>
<circle cx="256.2" cy="130.5" r=".42"/>
<circle cx="213.9" cy="121.1" r=".42"/>
<circle cx="256.2" cy="128.2" r=".42"/>
<circle cx="260.9" cy="142.2" r=".42"/>
<circle cx="246.8" cy="142.2" r=".42"/>
<circle cx="211.6" cy="142.2" r=".42"/>
<circle cx="249.2" cy="149.3" r=".42"/>
<circle cx="242.1" cy="165.7" r=".42"/>
<circle cx="192.8" cy="165.7" r=".45"/>
<circle cx="188" cy="144.6" r=".42"/>
<circle cx="176.3" cy="135.2" r=".42"/>
<circle cx="272.7" cy="149.3" r=".42"/>
<circle cx="263.3" cy="93" r=".45"/>
<circle cx="272.7" cy="111.7" r=".45"/>
<circle cx="272.7" cy="121.1" r=".42"/>
<circle cx="202.2" cy="93" r=".42"/>
<circle cx="197.4" cy="111.7" r=".45"/>
<circle cx="225.6" cy="71.8" r=".42"/>
<circle cx="225.6" cy="64.8" r=".42"/>
<circle cx="171.6" cy="83.6" r=".42"/>
<circle cx="152.7" cy="149.3" r=".42"/>
<circle cx="164.5" cy="142.2" r=".42"/>
<circle cx="190.4" cy="71.8" r=".42"/>
<circle cx="202.2" cy="60" r=".42"/>
<circle cx="164.5" cy="175.1" r=".42"/>
<circle cx="112.8" cy="182.1" r=".42"/>
<circle cx="103.4" cy="182.1" r=".42"/>
<circle cx="143.3" cy="182.1" r=".42"/>
<circle cx="143.3" cy="170.4" r=".42"/>
<circle cx="143.3" cy="168.1" r=".42"/>
<circle cx="221" cy="104.6" r=".42"/>
<circle cx="164.5" cy="67.1" r=".42"/>
<circle cx="181" cy="154" r=".42"/>
<circle cx="96.4" cy="175.1" r=".42"/>
<circle cx="124.5" cy="168.1" r=".42"/>
<circle cx="112.8" cy="168.1" r=".42"/>
</g>
<path d="M152.8 93h.7l.3 .2h.5l.1 .7h.3v.5h-.3l-.1 .7h-.5l-.3 .2h-.7M230.4 137.6v.7l.2 .2v.5l.7 .2v.2h.5v-.2l.7-.2v-.5l.2-.2v-.7" fill="none" stroke="#f00" stroke-width=".21"/>
<text font-size="4.2" fill="#000080" x="202.2" y="176.4">6SN1145-1BA01-0BA1-POWER1</text>
<text font-size="2.5" fill="#000080" x="218.6" y="183.9">http://liheming.jimdo.com</text>
<g font-size="2.1">
<text x="45.1" y="20.8">1</text>
<text x="112.6" y="20.8">2</text>
<text x="180.1" y="20.8">3</text>
<text x="247.6" y="20.8">4</text>
<text x="13.4" y="41.9">D</text>
<text x="279.1" y="41.9">D</text>
<text x="13.4" y="86.5">C</text>
<text x="279.1" y="86.5">C</text>
<text x="156" y="90.8" transform="rotate(-90 156 90.8)">8</text>
<text x="158.3" y="90.8" transform="rotate(-90 158.3 90.8)">7</text>
<text x="160.6" y="90.8" transform="rotate(-90 160.6 90.8)">6</text>
<text x="163" y="90.8" transform="rotate(-90 163 90.8)">5</text>
<text x="156" y="98.6" transform="rotate(-90 156 98.6)">1</text>
<text x="158.3" y="98.6" transform="rotate(-90 158.3 98.6)">2</text>
<text x="160.6" y="98.6" transform="rotate(-90 160.6 98.6)">3</text>
<text x="163" y="98.6" transform="rotate(-90 163 98.6)">4</text>
<text x="13.4" y="131.1">B</text>
<text x="279.1" y="131.1">B</text>
<text x="227.1" y="140.5">1</text>
<text x="227.1" y="142.9">2</text>
<text x="233.9" y="142.9">13</text>
<text x="233.9" y="140.5">14</text>
<text x="227.1" y="145.2">3</text>
<text x="227.1" y="147.6">4</text>
<text x="227.1" y="149.9">5</text>
<text x="233.9" y="149.9">10</text>
<text x="233.9" y="147.6">11</text>
<text x="233.9" y="145.2">12</text>
<text x="227.1" y="152.3">6</text>
<text x="227.1" y="154.6">7</text>
<text x="235.1" y="154.6">8</text>
<text x="235.1" y="152.3">9</text>
<text x="13.4" y="175.8">A</text>
<text x="196.3" y="174.6">Title</text>
<text x="279.1" y="175.8">A</text>
<text x="196.3" y="181.6">Size</text>
<text x="197.5" y="185.2">A4</text>
<text x="208" y="181.6">Number</text>
<text x="255.1" y="181.6">Revision</text>
<text x="196.3" y="188.6">Date:</text>
<text x="196.3" y="191">File:</text>
<text x="206.9" y="188.6">14-Jul-2012</text>
<text x="206.9" y="191">D:\</text>
<text x="215.6" y="191">\tu20120222\</text>
<text x="241.2" y="191">.ddDrawn By:</text>
<text x="243.3" y="188.6">Sheet</text>
<text x="243.8" y="191">b</text>
<text x="249.9" y="188.6">of</text>
<text x="45.1" y="194.6">1</text>
<text x="112.6" y="194.6">2</text>
<text x="180.1" y="194.6">3</text>
<text x="247.6" y="194.6">4</text>
</g>
<g font-size="2.1" fill="#a1006a">
<text x="101.3" y="29">500V</text>
<text x="235.4" y="29">200V</text>
<text x="21.2" y="32.5">P500</text>
<text x="22.1" y="46.7">2U1</text>
<text x="22.1" y="53.7">2V1</text>
<text x="21.4" y="60.7">2W1</text>
<text x="167.4" y="67.7">+10V</text>
<text x="20.5" y="77.1">M500</text>
<text x="165.9" y="80.7">VREF1=2.5V</text>
<text x="231.1" y="120.6">P15</text>
<text x="217" y="140.5">+9V</text>
<text x="242.7" y="140.5">+9V</text>
<text x="217" y="149.9">+9V</text>
<text x="179.4" y="151.1">+9V</text>
<text x="18.5" y="159.3">500V</text>
<text x="221.7" y="161.6">+9V</text>
<text x="249.9" y="160.5">+9V</text>
<text x="18.5" y="175.8">200V</text>
</g>
<g font-size="2.1" fill="#000080">
<text x="30.3" y="35.8">DIODE</text>
<text x="65.9" y="35.6">RK2B</text>
<text x="79.9" y="35.6">RK2B</text>
<text x="211.6" y="34.4">C668-07</text>
<text x="258.6" y="34.2">1.8R</text>
<text x="51.7" y="37.7">RK2B</text>
<text x="153.5" y="37.9">56K</text>
<text x="178.5" y="37.3">MOSFET1</text>
<text x="192.8" y="41.2">100K</text>
<text x="211.6" y="37.7">DIODE</text>
<text x="225.7" y="40">100u/400V</text>
<text x="239.8" y="37.7">DIODE</text>
<text x="270.2" y="40">1YN816</text>
<text x="32.7" y="44.3">F103</text>
<text x="51.7" y="42.7">RK2B</text>
<text x="65.9" y="42.7">RK2B</text>
<text x="79.9" y="42.7">RK2B</text>
<text x="143.4" y="44.7">150u/400V</text>
<text x="239.8" y="44.7">DIODE</text>
<text x="32.7" y="48.8">4A</text>
<text x="32.7" y="51.3">F104</text>
<text x="89.3" y="52">47n</text>
<text x="103.7" y="52.2">TRANS1</text>
<text x="153.5" y="49.7">56K</text>
<text x="197.3" y="49.7">V</text>
<text x="211.6" y="49.4">DIODE</text>
<text x="239.6" y="52.2">DIODE</text>
<text x="246.9" y="50.6">10R</text>
<text x="258.6" y="50.6">47R</text>
<text x="11.8" y="58.8">1N4148</text>
<text x="32.7" y="55.8">4A</text>
<text x="32.7" y="58.3">F105</text>
<text x="108.9" y="57">1.2R*9</text>
<text x="155.2" y="57.7">56K</text>
<text x="194.9" y="57">CAP</text>
<text x="260.7" y="59.3">CAP</text>
<text x="32.7" y="62.8">4A</text>
<text x="124.6" y="62.3">18RM270V</text>
<text x="143.4" y="63.5">150u/400V</text>
<text x="165.3" y="61.4">56K</text>
<text x="51.7" y="66.1">RK2B</text>
<text x="65.9" y="66.1">RK2B</text>
<text x="79.9" y="66.1">RK2B</text>
<text x="126.7" y="67.7">MOS</text>
<text x="192.8" y="67.1">1R</text>
<text x="216.1" y="68.7">1N4148</text>
<text x="228.1" y="67.1">330R</text>
<text x="51.7" y="73.2">RK2B</text>
<text x="65.9" y="73.2">RK2B</text>
<text x="79.9" y="73.2">RK2B</text>
<text x="155.9" y="73.7">2.7K</text>
<text x="166.7" y="72.9">10V</text>
<text x="192.8" y="74.1">1R</text>
<text x="209" y="75.5">V</text>
<text x="216.1" y="75.8">1N4148</text>
<text x="228.1" y="74.1">330R</text>
<text x="242.1" y="74.6">C146-04</text>
<text x="30.3" y="80.4">DIODE</text>
<text x="119.9" y="81.1">47K</text>
<text x="124.4" y="89.6">V</text>
<text x="131.7" y="88.2">12K</text>
<text x="174" y="89.3">104</text>
<text x="223.4" y="88.2">330R</text>
<text x="235.1" y="88.2">330R</text>
<text x="118.3" y="91.9">10K</text>
<text x="164.6" y="92.4">1009C</text>
<text x="30.6" y="99.9">100K</text>
<text x="42.3" y="99.9">100K</text>
<text x="54.1" y="99.9">100K</text>
<text x="65.9" y="99.9">100K</text>
<text x="77.6" y="99.9">100K</text>
<text x="89.3" y="99.9">100K</text>
<text x="105.6" y="101.3">V</text>
<text x="131.7" y="96.6">6C</text>
<text x="204.6" y="98.7">1N4148</text>
<text x="212.3" y="99">33K</text>
<text x="223.4" y="96.6">N2NE10</text>
<text x="235.4" y="97.1">N2NE10</text>
<text x="254.6" y="99">33K</text>
<text x="265.7" y="98.7">1N4148</text>
<text x="112.9" y="105.7">CAP</text>
<text x="118.3" y="103.7">100K</text>
<text x="91.7" y="110.5">CAP</text>
<text x="131.4" y="108.6">1N4148</text>
<text x="199.8" y="111.2">2</text>
<text x="211.6" y="111.2">3</text>
<text x="220.7" y="110.9">100u/100V</text>
<text x="233.4" y="113.3">10R</text>
<text x="258.6" y="111.2">9</text>
<text x="270.3" y="111.2">10</text>
<text x="202.2" y="117.3">4049</text>
<text x="260.9" y="117.3">4049</text>
<text x="110.5" y="126">220K</text>
<text x="131.7" y="122.9">6C</text>
<text x="199.8" y="120.6">4</text>
<text x="211.6" y="120.6">5</text>
<text x="258.6" y="120.6">11</text>
<text x="270.3" y="120.6">12</text>
<text x="112.6" y="129.7">V</text>
<text x="120.6" y="130">1.6K</text>
<text x="202.2" y="126.7">4049</text>
<text x="258.6" y="130">14</text>
<text x="260.9" y="126.7">4049</text>
<text x="270.3" y="130">15</text>
<text x="260.9" y="136.1">V</text>
<text x="112.6" y="141.5">V</text>
<text x="178.5" y="139.1">1N4148</text>
<text x="214" y="141.5">CAP</text>
<text x="143.2" y="146">V</text>
<text x="155.2" y="144.5">4.7K</text>
<text x="167" y="148.3">5C</text>
<text x="178.6" y="146.9">12K</text>
<text x="190.2" y="148.5">CAP</text>
<text x="263.3" y="144.5">12K</text>
<text x="112.6" y="153.2">V</text>
<text x="140.8" y="155.5">CAP</text>
<text x="153.5" y="155.4">1.8K</text>
<text x="263.1" y="153.2">1N4148</text>
<text x="28.2" y="161.2">33K</text>
<text x="40" y="161.2">33K</text>
<text x="51.7" y="161.2">33K</text>
<text x="63.5" y="161.2">33K</text>
<text x="75.3" y="161.2">33K</text>
<text x="87" y="161.2">33K</text>
<text x="98.7" y="161.2">33K</text>
<text x="110.5" y="161.2">68K</text>
<text x="122.3" y="161.2">68K</text>
<text x="134" y="161.2">68K</text>
<text x="183.4" y="159.8">1N4148</text>
<text x="193.5" y="160">15K</text>
<text x="230.4" y="158.2">4093</text>
<text x="244.5" y="159.3">4049</text>
<text x="155.2" y="167">6C</text>
<text x="165.3" y="162.4">100R</text>
<text x="230.4" y="163.3">2.2K</text>
<text x="242.1" y="165.2">6</text>
<text x="249.2" y="162.8">1</text>
<text x="256.3" y="165.2">7</text>
<text x="101.1" y="172.2">A7</text>
<text x="117.5" y="172">A7</text>
<text x="126.7" y="172.2">CAP</text>
<text x="134" y="170.6">4.7K</text>
<text x="249.2" y="169.9">8</text>
<text x="28.2" y="177.6">56K</text>
<text x="40" y="177.6">56K</text>
<text x="51.7" y="177.6">56K</text>
<text x="63.5" y="177.6">56K</text>
<text x="75.3" y="177.6">56K</text>
<text x="87" y="177.6">56K</text>
<text x="126.9" y="177.6">4.7K</text>
<text x="144.1" y="176.4">100R</text>
<text x="155.2" y="177.4">1.8K</text>
<text x="105.8" y="181.4">CAP</text>
<text x="263.3" y="184">V1.0</text>
<text x="263.3" y="188.6">1/3</text>
</g>
</svg>
